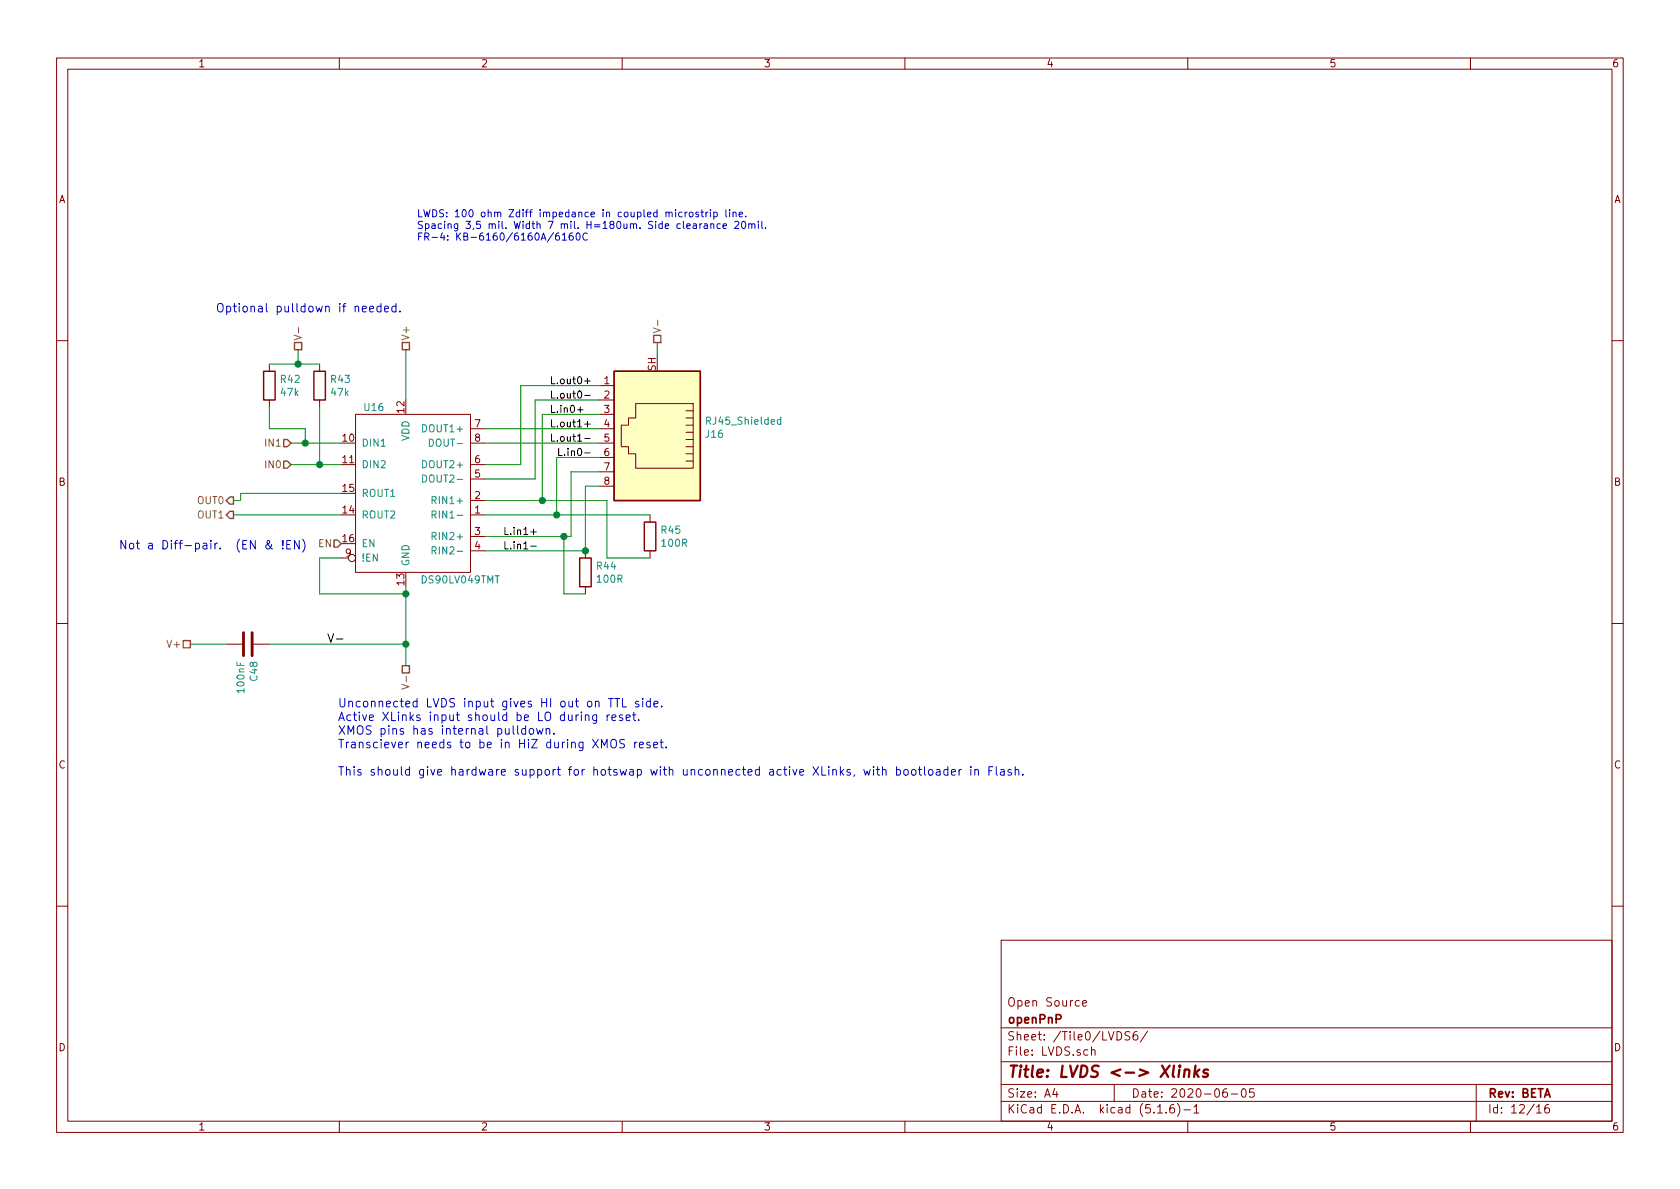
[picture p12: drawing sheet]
<svg xmlns="http://www.w3.org/2000/svg" width="297mm" height="210mm" viewBox="0 0 297 210" stroke-linecap="round" stroke-linejoin="round" font-family="sans-serif">
<g fill="none" stroke="#840000" stroke-width=".18">
<path d="M10 10.3h277v189.9h-277zM12 12.2h273v186.1h-273zM60 10.3v1.9M110 10.3v1.9M160 10.3v1.9M210 10.3v1.9M260 10.3v1.9M10 60.2h2M47.6 64.4v1.3M47.6 70.7v1.3M56.5 64.4v1.3M56.5 70.7v1.3"/>
<path d="M62.9 73.3h20.3v27.9h-20.3zM83.2 75.8h2.5M83.2 78.4h2.5M106 75.8h2.6M106 78.4h2.6M106 68.2h2.6M106 70.7h2.6M106 73.3h2.6M112.4 71.4h10.2v11.4h-10.2v-2.5h-1.3v-1.3h-1.2v-3.8h1.2v-1.3h1.3zM121.3 72.6h1.3M121.3 73.9h1.3M121.3 75.2h1.3"/>
<path d="M121.3 76.4h1.3M121.3 77.7h1.3M121.3 79h1.3M285 60.2h2M60.3 98.7h1.3M83.2 91.1h2.5M83.2 88.5h2.5M83.2 94.9h2.5M83.2 97.4h2.5M83.2 84.7h2.5M83.2 82.2h2.5M103.5 97.4v1.3"/>
<path d="M106 80.9h2.6M106 83.4h2.6M106 86h2.6M114.9 91.1v1.2M114.9 97.4v1.3M121.3 80.3h1.3M121.3 81.5h1.3M10 110.3h2M40 113.9h2.8M44.8 113.9h2.8M103.5 103.8v1.2M285 110.3h2"/>
<path d="M10 160.2h2M177 166.3h108v32h-108zM191.4 177.4l.7-.1-.1-.3-.4-.1-.2 .2 .1 .7h.5M285 160.2h2M60 198.3v1.9M110 198.3v1.9M160 198.3v1.9M177 194.8h108M177 191.8h108M177 187.8h108M177 181.8h108M186.5 192.5l-.4 1h1"/>
<path d="M186.8 193v1M193 185.7l.2-.1 .3 .1 .1 .9M193 185.1v1.5M197 191.8v3M197.5 182.4a.75 .75 0 0 1 .8 .8 .75 .75 0 0 1-.8 .7zM199.8 182.5l-.6-.1-.3 .3 .1 .3 .7 .4v.4l-.2 .1-.6-.1M201 182.4a.59 .59 0 0 0-.7 .7l.1 .7 .2 .1 .5-.1 .1-.5-.2-.2-.4-.1-.3 .3M202.9 182.3l-1.3 2M204.7 196.8h.8M206.2 196.7v.1M207.5 195.3a.59 .59 0 0 0-.7 .7v.5l.2 .2 .4 .1 .2-.1 .1-.5-.2-.2-.4-.1-.3 .3M208.2 195.1a1.71 1.71 0 0 1 0 2.3"/>
<path d="M209.3 196.3h1.2M210 198.3v1.9M211.1 195.8l.4-.5v1.5M211.1 196.8h.9M216.9 192.5a.62 .62 0 0 0-.7 .7l.1 .7 .2 .1 .5-.1v-.5l-.1-.2-.4-.1-.3 .3M217.7 193.5h1.1M219.6 192.7l.4-.2a.94 .94 0 0 1 0 1.5 .82 .82 0 0 1-.4-1.3zM221.7 192.5h-.7l-.1 .7 .2-.1 .5 .1 .2 .2-.1 .5-.2 .1-.6-.1M260 198.3v1.9M261 191.8v6.5M271.7 195.8l.4-.5v1.5M271.7 196.8h.8"/>
<path d="M273.8 195.3a.59 .59 0 0 0-.7 .7l.1 .7 .2 .1 .5-.1 .1-.5-.2-.2-.4-.1-.3 .3"/>
<circle cx="62.2" cy="98.7" r=".63"/>
</g>
<path d="M208.5 189.1l-.1 1.3M208.6 188.4v.2l.1-.1-.1-.1v.2M209.5 189.3a.5 .5 0 0 1 .8 .1l-.1 1M209.5 189.1l-.2 1.3M211.4 188.4l-.3 2M211.4 189.7l.5 .7M212.1 189.1l-.9 .8M213.6 189.2a.52 .52 0 0 0-.8 .3l.2 .3 .5 .1 .1 .3-.4 .2-.5-.1" fill="none" stroke="#840000" stroke-width=".41"/>
<path d="M75.9 77.6a.64 .64 0 0 1 .7 .7 .64 .64 0 0 1-.7 .6zM138 74.2h-.3l-.3 .2 .2 .6h.4M138 73.8v1.2M74.7 84a.64 .64 0 0 1 .7 .6 .64 .64 0 0 1-.7 .7zM76.4 91h.6l.1-.5-.2-.2h-.5v1.3M76.4 88.5l.6-.1 .1-.5-.2-.1h-.5v1.3M76.4 94.8h.6l.1-.5-.2-.1h-.5v1.2M76.4 97.4l.6-.1 .1-.5-.2-.1h-.5v1.3M76.7 91l.4 .6M76.7 97.4l.4 .6" fill="none" stroke="#008484" stroke-width=".18"/>
<path d="M46.6 65.7h2v5h-2zM55.5 65.7h2v5h-2zM108.6 65.7h15.2v22.8h-15.2zM102.5 98.7h2v5.1h-2zM113.9 92.3h2.1v5.1h-2.1z" fill="none" stroke="#840000" stroke-width=".25"/>
<path d="M43.1 111.9v4M44.6 111.9v4" fill="none" stroke="#840000" stroke-width=".51"/>
<path d="M108.6 65.7h15.2v22.8h-15.2z" fill="#ffffc2" stroke="#ffffc2" stroke-width=".18"/>
<g fill="none" stroke="#008400" stroke-width=".18">
<path d="M47.6 72v3.8h6.4v2.6M47.6 64.4h8.9M51.4 78.4h8.9M52.7 61.8v2.6M56.5 72v10.2M71.8 61.8v8.9M85.7 75.8h20.3M85.7 78.4h20.3M106 68.2h-13.9v14h-6.4M106 70.7h-11.4v14h-8.9M106 73.3h-10.1v15.2M116.2 60.6v2.5"/>
<path d="M41.3 91.1h19M51.4 82.2h8.9M60.3 98.7h-3.8v6.3h15.3M60.3 87.2h-17.8v1.3h-1.2M85.7 91.1h29.2M85.7 88.5h21.6v10.2h7.6M99.7 94.9v10.1h3.8M106 86h-2.5v11.4h-17.8M106 83.4h-5v11.5h-15.3M106 80.9h-7.6v10.2M33.7 113.9h6.3M47.6 113.9h24.2"/>
<path d="M71.8 103.8v13.9"/>
</g>
<path d="M115.6 59.3h1.2v1.3h-1.2zM50.2 77.7h.6l.6 .7-.6 .6h-.6zM52.1 60.6h1.2v1.2h-1.2zM71.1 60.6h1.3v1.2h-1.3zM40.6 90.4h.7v1.3h-.7l-.6-.6zM40.6 87.9h.7v1.2h-.7l-.6-.6zM50.2 81.5h.6l.6 .7-.6 .6h-.6zM59.1 95.5h.6l.6 .6-.6 .7h-.6zM32.4 113.3h1.3v1.2h-1.3zM71.1 117.7h1.3v1.3h-1.3z" fill="none" stroke="#848400" stroke-width=".25"/>
<path d="M52 59.3l1.3 .4-1.3 .4M52.8 57.9v.9M115.5 58l1.3 .4-1.3 .4M116.3 56.6v1M71.8 119.6v1M71 121l1.3 .4-1.3 .5" fill="none" stroke="#848400" stroke-width=".18"/>
<g fill="none" stroke="#000" stroke-width=".18">
<path d="M102.1 72.5h1M102.6 72v.9M103.4 77.5h.9M103.4 75h.9M103.4 67.4h.9M103.4 69.9h.9M103.9 66.9v1M103.9 74.5v1M93.9 96.6h.9M93.9 94.1h.9M94.3 93.6v.9M103.4 80.1h.9"/>
<path d="M58 112.1l.5 1.5 .5-1.5M59.5 113h1.1"/>
</g>
<g fill="none" stroke="#0000c2" stroke-width=".18">
<path d="M121.1 37.5v.8M121.5 37.5l-.4 .2M121.9 37.6l.2-.1 .4 .1v.5l-.1 .2h-.3l-.2-.1zM122.6 39.6h.5v.8M123.1 39.9h-.4l-.2 .2 .1 .3h.5M123.5 37.6l-.3-.1-.2 .2 .1 .2 .4 .1v.3h-.5M123.7 39.6v.8M123.9 37.5h.5M124.1 37.1v1.1l.3 .1M124.1 39.6h-.2l-.2 .2M124.5 39.6h.5l.1 .8M124.8 37.5v.8"/>
<path d="M125.1 39.9h-.5l-.1 .2 .1 .3h.5M125.2 37.5l-.4 .2M125.6 37.1v.1M125.6 37.5v.8M125.7 39.7l.2-.1h.3v.8M125.7 39.6v.8M126.2 37.6l.4-.1 .2 .2-.1 .6h-.5M126.2 37.5v1.3M127.4 39.6h-.4l-.2 .2 .1 .6h.5M127.8 40l.6-.1v-.3h-.4l-.2 .1 .1 .7h.5M128.3 37.1v1.1l.2 .1M129 37.1v.1"/>
<path d="M129 37.5v.8M129.6 37.6l.2-.1 .3 .1v.7M129.6 37.5v.8M129.9 39.3l.5-.2 .2 .2v.2v.2l-.8 .7h.8M130.7 37.9l.6-.1-.1-.2-.3-.1-.2 .2 .1 .6h.4M131.2 39.3l.2-.2a.67 .67 0 0 1 .5 .7 .67 .67 0 0 1-.5 .6l-.2-.2-.1-.3zM131.9 38.2v.1M132.4 39.7l.2-.1h.3v.8M132.4 39.6v.8M132.9 39.7l.2-.1h.3l.1 .8M134.1 39.1v.2M134.1 39.6v.8"/>
<path d="M134.7 39.1v1.1l.2 .2M65.4 54.7l.7-.2-.1-.3-.4-.1-.2 .3v.7h.6M67.4 54.2a.48 .48 0 0 0-.7 .1v.7a.48 .48 0 0 0 .7 .1M67.4 53.7v1.5M68 54.7l.7-.2-.1-.3-.4-.1-.2 .3 .1 .7h.5M70 54.2a.48 .48 0 0 0-.7 .1v.7a.48 .48 0 0 0 .7 .1M70 53.7v1.5M70.7 55v.2M97.9 41.1l-1.1 1.7M98.8 41.2l-.3 .1a.87 .87 0 0 0 0 1.2l.4-.2v-.5l-.4-.1-.3 .2M99.4 41.5l.4-.3v1.3M99.4 42.5h.8"/>
<path d="M101.2 41.2l-.4 .1-.2 .5 .1 .5 .2 .2 .3-.1 .2-.2-.2-.4-.3-.1-.3 .2M102 41.3l.2-.1a.69 .69 0 0 1 .4 .6 .69 .69 0 0 1-.4 .7l-.2-.2-.1-.3zM103.8 41.3a.6 .6 0 0 0-.8 .4 .6 .6 0 0 0 .6 .8l.2-.2M135.4 40.3v.1M48 96.3l-.1 .3a.65 .65 0 0 1-.6 .5l-.2-.2-.1-.3 .7-.7-.2-.3-.2 .1a1.46 1.46 0 0 0 .9 1.4M50 96.9v.2M50 95.6v.9M50.7 96.3h.5M51.4 95.6h-.7v1.5h.7M52.9 95.6v1.5l-.8-1.5v1.5M53.5 95.3a1.71 1.71 0 0 1 0 2.3M91.5 128.3v1.3l.2 .2"/>
<path d="M92.9 128.9l-.4-.1-.3 .3 .2 .7h.5M92.9 128.3v1.5M93.6 129l.3-.2 .3 .1 .2 .2-.2 .7h-.3l-.3-.1zM94.9 128.8l.2 1 .3-.7 .3 .7 .3-1M96.6 129l.2-.2 .4 .1v.9M96.6 128.8v1M97.9 129.7v.1M103.5 126.6l.2-.2 .4 .1v.9M103.5 126.4v1M105.5 126.4l-.1 1.4-.2 .1h-.3M105.5 126.5l-.4-.1-.3 .3v.4l.1 .2h.6M107.3 126.4v1"/>
<path d="M107.6 123.5h.8M107.8 126.4l-.3 .1-.2 .2M108 123.5v1.5M108.2 126.9l.7-.1-.1-.3-.4-.1-.2 .2 .1 .7h.5M108.2 130.8a.49 .49 0 0 1 .5 0 .49 .49 0 0 1 .3 .4v.5a.5 .5 0 0 1-.3 .5 .5 .5 0 0 1-.5 0 1.1 1.1 0 0 1 0-1.4zM108.7 123.5h.9M109.1 123.5v1.5M110.1 123.5v1.5h.7M110.1 126.5l-.4-.1-.2 .2 .1 .2 .5 .2v.3h-.6M110.4 130.8h-.5l-.3 .1v.4l.7 .3 .1 .3-.3 .4-.5-.1M110.7 126.9l.7-.1v-.3l-.5-.1-.2 .2 .1 .7h.6M111.8 126.4h.6"/>
<path d="M112.1 125.9v1.3l.3 .2M112.2 131.2v1.1M112.6 131.2l-.3 .1-.1 .2M112.9 124.1a.36 .36 0 0 0-.6 .1l.1 .2 .5 .2 .1 .1-.2 .3-.5-.1M112.9 127.3v.1M113.1 131.7l.7-.1-.1-.3-.4-.1-.2 .3v.7h.6M113.6 123.5v.1M113.6 124v1M114.9 131.3l-.3-.1-.2 .3v.2l.5 .1v.4h-.5M115 124.1l-.4-.1-.3 .3v.4l.1 .2h.6M115 123.5v1.5M115.6 131.7l.7-.1-.1-.3-.4-.1-.2 .3v.7h.6"/>
<path d="M115.6 124.5l.7-.1v-.3l-.5-.1-.2 .2 .1 .7h.6M116.7 131.2h.6M116.9 130.8v1.2l.4 .3M117 124.9v.1M117.8 132.1v.2M158.5 136.1h.5l.2 .3v.4l-.1 .2h-.6M158.5 135.6v1.5M159.9 136.1h.4l.2 .1 .1 .6-.3 .3-.4-.1-.1-.2v-.4zM161.3 136.1h.3l.4 .3v.4l-.4 .3-.3-.1-.1-.2zM162.4 136.1h.5M162.6 135.6v1.2l.3 .3M163.4 135.6v1.2l.3 .3"/>
<path d="M164.3 136.1h.3l.3 .3v.4l-.3 .3-.3-.1-.1-.2zM165.6 136.1h.5l.1 1M166.2 136.4l-.5 .1a.3 .3 0 0 0-.2 .3 .3 .3 0 0 0 .2 .3l.5-.1M167.6 136.1a.48 .48 0 0 0-.7 .1v.7a.48 .48 0 0 0 .7 .1M167.6 135.6v1.5M168.2 136.6l.7-.2v-.3h-.5l-.2 .2 .1 .7h.6M169.6 136.1v1M170 136.1h-.3l-.1 .3M171.7 135.6v.1M171.7 136.1v1M172.4 136.2l.2-.1h.3l.1 1M172.4 136.1v1"/>
<path d="M174.9 136.3h.5M175.6 135.6h-.7v1.5M176.1 135.6v1.2l.3 .3M176.9 136.1h.6l.1 1M177.6 136.4l-.5 .1a.31 .31 0 0 0-.2 .3 .31 .31 0 0 0 .2 .3l.5-.1M178.8 136.1a.36 .36 0 0 0-.6 .2l.1 .2 .6 .3-.3 .3-.4-.1M179.5 136.2l.2-.1h.4v1M179.5 135.6v1.5M180.8 136.9v.2"/>
</g>
<g fill="#008400" stroke="#008400" stroke-width=".25">
<circle cx="71.8" cy="105" r=".51"/>
<circle cx="54" cy="78.4" r=".51"/>
<circle cx="56.5" cy="82.2" r=".51"/>
<circle cx="52.7" cy="64.4" r=".51"/>
<circle cx="95.9" cy="88.5" r=".51"/>
<circle cx="98.4" cy="91.1" r=".51"/>
<circle cx="103.5" cy="97.4" r=".51"/>
<circle cx="99.7" cy="94.9" r=".51"/>
<circle cx="71.8" cy="113.9" r=".51"/>
</g>
<text font-size="2.8" fill="#840000" x="178" y="190.5">Title: LVDS &lt;-&gt; Xlinks</text>
<g font-size="2.1" fill="#0000c2">
<text x="38.1" y="55.2">Optional pulldown if needed.</text>
<text x="21" y="97.1">Not a Diff-pair. (EN &amp; !EN)</text>
<text x="59.7" y="125.1">Unconnected LVDS input gives HI out on TTL side.</text>
<text x="59.7" y="127.5">Active XLinks input should be LO during reset.</text>
<text x="59.7" y="129.9">XMOS pins has internal pulldown.</text>
<text x="59.7" y="132.3">Transciever needs to be in HiZ during XMOS reset.</text>
<text x="59.7" y="137.2">This should give hardware support for hotswap with unconnected active XLinks, with bootloader in Flash.</text>
</g>
<g font-size="2.1" fill="#840000">
<text x="178" y="178">Open Source</text>
<text x="178" y="184">Sheet: /Tile0/LVDS6/</text>
<text x="178" y="181">openPnP</text>
<text x="178" y="186.7">File: LVDS.sch</text>
<text x="178" y="196.9">KiCad E.D.A. kicad (5.1.6)-1</text>
<text x="178" y="194.1">Size: A4</text>
<text x="200" y="194.1">Date: 2020-06-05</text>
<text x="263" y="194.1">Rev: BETA</text>
<text x="263" y="196.9">Id: 12/16</text>
</g>
<g font-size="1.8" fill="#840000">
<text x="35" y="11.9">1</text>
<text x="85" y="11.9">2</text>
<text x="135" y="11.9">3</text>
<text x="185" y="11.9">4</text>
<text x="235" y="11.9">5</text>
<text x="285" y="11.9">6</text>
<text x="10.4" y="35.9">A</text>
<text x="285.4" y="35.9">A</text>
<text x="116" y="65.6" transform="rotate(-90 116 65.6)">SH</text>
<text x="106.8" y="67.9">1</text>
<text x="106.8" y="70.5">2</text>
<text x="71.5" y="73" transform="rotate(-90 71.5 73)">12</text>
<text x="84" y="75.6">7</text>
<text x="106.8" y="73">3</text>
<text x="106.8" y="75.6">4</text>
<text x="60.6" y="78.1">10</text>
<text x="60.6" y="81.9">11</text>
<text x="84" y="81.9">6</text>
<text x="84" y="78.1">8</text>
<text x="106.8" y="78.1">5</text>
<text x="106.8" y="80.6">6</text>
<text x="106.8" y="83.2">7</text>
<text x="10.4" y="85.9">B</text>
<text x="60.6" y="87">15</text>
<text x="84" y="88.3">2</text>
<text x="84" y="84.4">5</text>
<text x="106.8" y="85.7">8</text>
<text x="285.4" y="85.9">B</text>
<text x="60.6" y="90.8">14</text>
<text x="60.6" y="95.9">16</text>
<text x="84" y="90.8">1</text>
<text x="84" y="94.6">3</text>
<text x="61.1" y="98.4">9</text>
<text x="84" y="97.1">4</text>
<text x="71.5" y="103.4" transform="rotate(-90 71.5 103.4)">13</text>
<text x="10.4" y="135.9">C</text>
<text x="285.4" y="135.9">C</text>
<text x="10.4" y="185.9">D</text>
<text x="285.4" y="185.9">D</text>
<text x="35" y="199.9">1</text>
<text x="85" y="199.9">2</text>
<text x="135" y="199.9">3</text>
<text x="185" y="199.9">4</text>
<text x="235" y="199.9">5</text>
<text x="285" y="199.9">6</text>
</g>
<g font-size="1.8" fill="#0000c2">
<text x="73.7" y="38.4">LWDS: 100 ohm Zdiff impedance in coupled microstrip line.</text>
<text x="73.7" y="40.5">Spacing 3,5 mil. Width 7 mil. H=180um. Side clearance 20mil.</text>
<text x="73.7" y="42.5">FR-4: KB-6160/6160A/6160C</text>
</g>
<g font-size="1.8" fill="#848400">
<text x="72.4" y="60.3" transform="rotate(-90 72.4 60.3)">V+</text>
<text x="47.2" y="82.8">IN0</text>
<text x="47.2" y="79">IN1</text>
<text x="35" y="89.1">OUT0</text>
<text x="35" y="91.7">OUT1</text>
<text x="56.3" y="96.8">EN</text>
<text x="29.9" y="114.5">V+</text>
</g>
<g font-size="1.8" fill="#008484">
<text x="49.7" y="67.7">R42</text>
<text x="49.7" y="70">47k</text>
<text x="58.6" y="67.7">R43</text>
<text x="58.6" y="70">47k</text>
<text x="64.5" y="72.7">U16</text>
<text x="75.1" y="76.4">DOUT1+</text>
<text x="124.8" y="77.4">J16</text>
<text x="125.2" y="75.1">RJ45_Shielded</text>
<text x="63.9" y="79">DIN1</text>
<text x="63.9" y="82.8">DIN2</text>
<text x="72.4" y="78" transform="rotate(-90 72.4 78)">VDD</text>
<text x="75.1" y="82.8">DOUT2+</text>
<text x="76.6" y="79">DOUT-</text>
<text x="63.9" y="87.9">ROUT1</text>
<text x="75.6" y="85.3">DOUT2-</text>
<text x="77.1" y="89.1">RIN1+</text>
<text x="63.9" y="91.7">ROUT2</text>
<text x="77.1" y="95.5">RIN2+</text>
<text x="77.5" y="91.7">RIN1-</text>
<text x="117" y="94.4">R45</text>
<text x="63.9" y="96.8">EN</text>
<text x="63.9" y="99.3">!EN</text>
<text x="72.4" y="100.2" transform="rotate(-90 72.4 100.2)">GND</text>
<text x="77.5" y="98">RIN2-</text>
<text x="105.6" y="100.7">R44</text>
<text x="117.1" y="96.7">100R</text>
<text x="74.8" y="103.2">DS90LV049TMT</text>
<text x="105.7" y="103">100R</text>
<text x="43.2" y="122.4" transform="rotate(-90 43.2 122.4)">100nF</text>
<text x="45.5" y="120.4" transform="rotate(-90 45.5 120.4)">C48</text>
</g>
<g font-size="1.8">
<text x="97.2" y="67.9">L.out0+</text>
<text x="97.2" y="70.5">L.out0-</text>
<text x="97.2" y="75.6">L.out1+</text>
<text x="97.2" y="73">L.in0+</text>
<text x="97.2" y="78.1">L.out1-</text>
<text x="98.4" y="80.6">L.in0-</text>
<text x="88.9" y="94.6">L.in1+</text>
<text x="88.9" y="97.1">L.in1-</text>
</g>
</svg>
